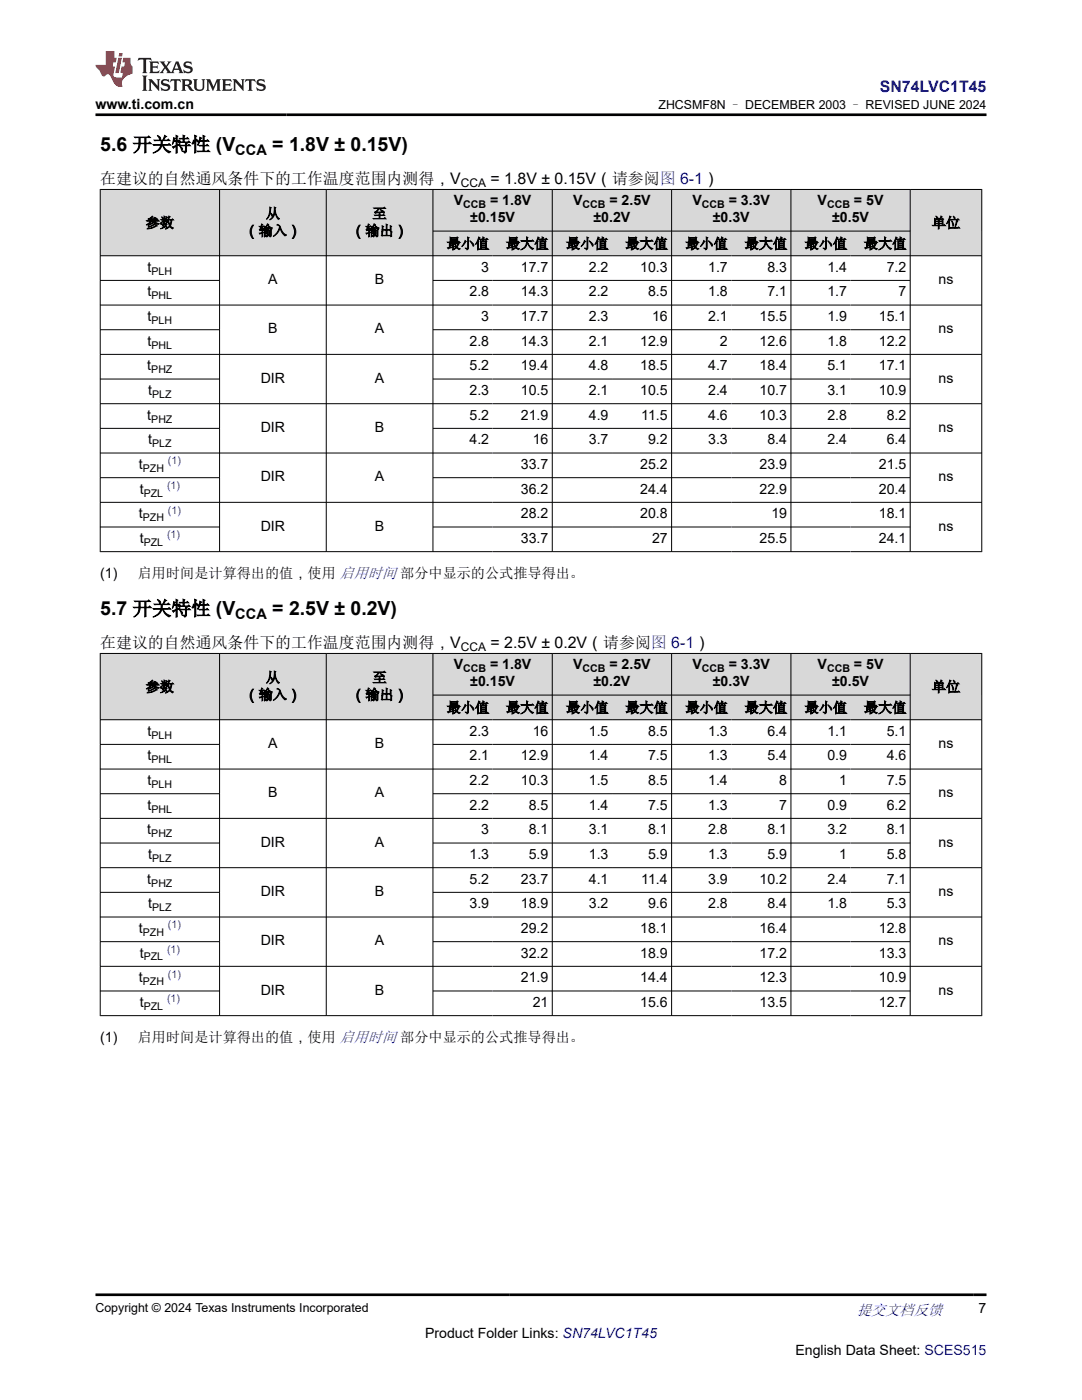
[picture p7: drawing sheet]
<svg xmlns="http://www.w3.org/2000/svg" width="216mm" height="279mm" viewBox="0 0 216 279" stroke-linecap="round" stroke-linejoin="round" font-family="sans-serif">
<g fill="#d8d8d8">
<path d="M20 37.8h175.9v8.3h-175.9z" fill-rule="evenodd"/>
<path d="M20.1 37.9h23.7v13.1h-23.7z" fill-rule="evenodd"/>
<path d="M43.9 37.9h21.1v13.1h-21.1z" fill-rule="evenodd"/>
<path d="M65.2 37.9h21.1v13.1h-21.1z" fill-rule="evenodd"/>
<path d="M86.5 37.9h23.6v8.2h-23.6z" fill-rule="evenodd"/>
<path d="M110.3 37.9h23.6v8.2h-23.6z" fill-rule="evenodd"/>
<path d="M134.1 37.9h23.7v8.2h-23.7z" fill-rule="evenodd"/>
<path d="M157.9 37.9h23.7v8.2h-23.7z" fill-rule="evenodd"/>
<path d="M181.7 37.9h14.1v13.1h-14.1z" fill-rule="evenodd"/>
<path d="M86.5 46.2h11.8v4.8h-11.8z" fill-rule="evenodd"/>
<path d="M98.3 46.2h11.8v4.8h-11.8z" fill-rule="evenodd"/>
<path d="M110.3 46.2h11.8v4.8h-11.8z" fill-rule="evenodd"/>
<path d="M122.1 46.2h11.8v4.8h-11.8z" fill-rule="evenodd"/>
<path d="M134.1 46.2h11.8v4.8h-11.8z" fill-rule="evenodd"/>
<path d="M145.9 46.2h11.9v4.8h-11.9z" fill-rule="evenodd"/>
<path d="M157.9 46.2h11.8v4.8h-11.8z" fill-rule="evenodd"/>
<path d="M169.7 46.2h11.9v4.8h-11.9z" fill-rule="evenodd"/>
</g>
<g fill="none" stroke="#000" stroke-width=".2">
<path d="M19.9 37.8h176.1M20 37.7v72.5M43.8 37.7v72.5M65.1 37.7v72.5M86.4 37.7v72.5M110.2 37.7v72.5M134 37.7v72.5M157.8 37.7v72.5M181.6 37.7v72.5M195.9 37.7v72.5M19.9 51h176.1M19.9 56h24"/>
<path d="M86.4 46.1h95.3M86.4 56h95.3M19.9 65.8h24M19.9 75.6h24M86.4 65.8h95.3M86.4 75.6h95.3M196 60.9h-176.1M196 70.7h-176.1M19.9 85.5h24M19.9 95.3h24M86.4 85.5h95.3M86.4 95.3h95.3"/>
<path d="M196 80.6h-176.1M196 90.4h-176.1M19.9 100.3h176.1M19.9 105.2h24M86.4 105.2h95.3M196 110.1h-176.1"/>
</g>
<g fill="#d8d8d8">
<path d="M20 130.4h175.9v8.3h-175.9z" fill-rule="evenodd"/>
<path d="M20.1 130.5h23.7v13.1h-23.7z" fill-rule="evenodd"/>
<path d="M43.9 130.5h21.1v13.1h-21.1z" fill-rule="evenodd"/>
<path d="M65.2 130.5h21.1v13.1h-21.1z" fill-rule="evenodd"/>
<path d="M86.5 130.5h23.6v8.2h-23.6z" fill-rule="evenodd"/>
<path d="M110.3 130.5h23.6v8.2h-23.6z" fill-rule="evenodd"/>
<path d="M134.1 130.5h23.7v8.2h-23.7z" fill-rule="evenodd"/>
<path d="M157.9 130.5h23.7v8.2h-23.7z" fill-rule="evenodd"/>
<path d="M181.7 130.5h14.1v13.1h-14.1z" fill-rule="evenodd"/>
<path d="M86.5 138.8h11.8v4.8h-11.8z" fill-rule="evenodd"/>
<path d="M98.3 138.8h11.8v4.8h-11.8z" fill-rule="evenodd"/>
<path d="M110.3 138.8h11.8v4.8h-11.8z" fill-rule="evenodd"/>
<path d="M122.1 138.8h11.8v4.8h-11.8z" fill-rule="evenodd"/>
<path d="M134.1 138.8h11.8v4.8h-11.8z" fill-rule="evenodd"/>
<path d="M145.9 138.8h11.9v4.8h-11.9z" fill-rule="evenodd"/>
<path d="M157.9 138.8h11.8v4.8h-11.8z" fill-rule="evenodd"/>
<path d="M169.7 138.8h11.9v4.8h-11.9z" fill-rule="evenodd"/>
</g>
<g fill="none" stroke="#000" stroke-width=".2">
<path d="M19.9 130.4h176.1M20 130.3v72.5M43.8 130.3v72.5M65.1 130.3v72.5M86.4 130.3v72.5M86.4 138.7h95.3M110.2 130.3v72.5M134 130.3v72.5M157.8 130.3v72.5M181.6 130.3v72.5M195.9 130.3v72.5M19.9 143.6h176.1"/>
<path d="M19.9 148.6h24M19.9 158.4h24M86.4 148.6h95.3M86.4 158.4h95.3M196 153.5h-176.1M19.9 163.3h176.1M19.9 168.2h24M19.9 173.2h176.1M19.9 178.1h24M86.4 168.2h95.3M86.4 178.1h95.3M19.9 187.9h24"/>
<path d="M19.9 192.9h176.1M19.9 197.8h24M86.4 187.9h95.3M86.4 197.8h95.3M196 183h-176.1M19.9 202.7h176.1"/>
</g>
<path d="M27.7 11.6l-.2 .5 .5-.2h.6v.1v2.2l-.2 .4h1l-.2-.4v-2.2v-.1h.5l.5 .2-.1-.5zM29.8 12.3l.2 .4v1.5l-.2 .4h1.9l.1-.6a1.08 1.08 0 0 1-1.3 .2v-.7h.6l.4 .2v-.7l-.4 .2h-.6v-.5l.2-.2a1 1 0 0 1 1 .3l-.1-.5zM31.8 12.3l1 1.1-1 1.2h.9l-.2-.2 .4-.8 .5 .8-.2 .2h1.6l-.2-.2 .1-.5h1l.1 .5-.1 .2h.9l-.2-.3-.8-2h-.5l-1 2.2-.8-1.1 .9-1.1h-.8l.2 .2-.5 .6-.3-.6 .1-.2zM35.2 12.7l.4 1h-.8zM36.8 12.4a.65 .65 0 0 0-.2 .7 .65 .65 0 0 0 .6 .5l.7 .1 .1 .3a.79 .79 0 0 1-.7 .4 .79 .79 0 0 1-.7-.5l.1 .7 .2-.1a.93 .93 0 0 0 1.1 .1 .93 .93 0 0 0 .4-1 1.46 1.46 0 0 0-1.2-.6l-.1-.3a1.09 1.09 0 0 1 1.2 .2l-.2-.6-.1 .1-.6-.2zM28.4 15.1l.2 .4v2.2l-.2 .4h1l-.2-.4v-2.2l.2-.4zM29.6 15.8l.2 .4v1.5l-.2 .4h.8l-.3-.4v-1.3l1.7 1.8v-2l.2-.4h-.8l.2 .2 .1 1.1-1.2-1.3zM32.3 15.9a.65 .65 0 0 0-.2 .8 .65 .65 0 0 0 .7 .4l.6 .2 .1 .2a.79 .79 0 0 1-.7 .4 .79 .79 0 0 1-.7-.5l.1 .7 .2-.1a.93 .93 0 0 0 1.1 .1 .93 .93 0 0 0 .4-.9 1.46 1.46 0 0 0-1.2-.6l-.1-.4a1.09 1.09 0 0 1 1.2 .2l-.2-.6-.1 .1-.6-.1zM34.1 15.8l-.1 .6a.63 .63 0 0 1 .7-.3l.1 1.6-.3 .4h1l-.2-.4v-1.6a.66 .66 0 0 1 .8 .3l-.1-.6zM36.2 15.8l.2 .4v1.5l-.2 .4h.9l-.2-.2v-.7h.5l.1 .2a.79 .79 0 0 0 1.2 .6l-1-.9a.61 .61 0 0 0 .6-.6 .61 .61 0 0 0-.5-.7zM36.9 16.1h.2a.47 .47 0 0 1 .5 .1 .47 .47 0 0 1 .1 .5l-.2 .1-.6 .1zM38.5 15.8l.2 .2a2.27 2.27 0 0 0 .4 2 1.04 1.04 0 0 0 1.7-.7v-1.3l.2-.2h-.8l.2 .4v1.1a.6 .6 0 0 1-.6 .6 .6 .6 0 0 1-.6-.6v-1.1l.3-.4zM41.1 15.8l.2 .4v1.5l-.2 .4h.7l-.2-.4v-1.4l.9 1.9 .8-1.9v1.4l-.2 .4h1l-.3-.4v-1.5l.3-.4h-.8l-.7 1.5-.7-1.5zM44.3 15.8l.2 .4v1.5l-.2 .4h1.9l.1-.6a1.09 1.09 0 0 1-1.3 .2v-.7h.6l.4 .2v-.6l-.4 .2h-.6v-.6l.2-.1a1.01 1.01 0 0 1 1 .3l-.1-.6zM46.4 15.8l.3 .4v1.5l-.3 .4h.8l-.2-.4v-1.3l1.6 1.8v-2l.2-.4h-.7l.2 .2v1.1l-1.2-1.3zM49 15.8l-.1 .6a.63 .63 0 0 1 .8-.3v1.6l-.3 .4h1l-.2-.4v-1.6a.66 .66 0 0 1 .8 .3l-.1-.6zM51.4 15.9a.65 .65 0 0 0-.2 .8 .65 .65 0 0 0 .6 .4l.6 .2 .2 .2a.79 .79 0 0 1-.8 .4 .79 .79 0 0 1-.6-.5l.1 .7 .2-.1a.93 .93 0 0 0 1 .1 .93 .93 0 0 0 .5-.9 1.46 1.46 0 0 0-1.3-.6l-.1-.4a1.09 1.09 0 0 1 1.3 .2l-.2-.6-.2 .1-.5-.1z" fill="#231f20"/>
<path d="M21.1 10.2v2.8h-2.1l.1 .3 .9 1a.95 .95 0 0 0 .9 .9 .59 .59 0 0 1 .6-.4 .59 .59 0 0 1 .5 .4l.4 .7a1.59 1.59 0 0 0 2.1 1.4 1.61 1.61 0 0 1 1-2.3l1-.3-.1-1.5a1.59 1.59 0 0 1-.4-1.7h-1.4l-.2 .9h.5l-.1 .9h-.5l-.2 1v.2l.4 .1-.2 .9h-.6a.73 .73 0 0 1-1.1-.7l.3-1.5h-.5l.2-.9h.5l.2-.9h-.5v-1.3zM23.6 11.5l-.6 3.1h.7l.6-3.1zM23.8 10.6l-.1 .6h.7l.1-.6z" fill="#ed1c24"/>
<path d="M19 22.9h177.8M19 258.4h177.8" fill="none" stroke="#000" stroke-width=".53"/>
<g font-size="3.9">
<text x="20" y="30.2">5.6 开关特性 (V</text>
<text x="54.3" y="30.2">= 1.8V ± 0.15V)</text>
<text x="20" y="122.8">5.7 开关特性 (V</text>
<text x="54.3" y="122.8">= 2.5V ± 0.2V)</text>
</g>
<text font-size="3.2" fill="#00f" x="175.6" y="18.3">SN74LVC1T45</text>
<g font-size="3.2">
<text x="20" y="36.7">在建议的自然通风条件下的工作温度范围内测得，V</text>
<text x="97.9" y="36.7">= 1.8V ± 0.15V（请参阅图 6-1）</text>
<text x="20" y="129.3">在建议的自然通风条件下的工作温度范围内测得，V</text>
<text x="97.9" y="129.3">= 2.5V ± 0.2V（请参阅图 6-1）</text>
</g>
<text font-size="3" fill="#00f" x="171" y="262.4">提交文档反馈</text>
<g font-size="2.9">
<text x="47" y="31">CCA</text>
<text x="47" y="123.6">CCA</text>
</g>
<g font-size="2.8">
<text x="19" y="21.7">www.ti.com.cn</text>
<text x="90.5" y="41">V</text>
<text x="97.8" y="41">= 1.8V</text>
<text x="114.4" y="41">V</text>
<text x="121.6" y="41">= 2.5V</text>
<text x="138.2" y="41">V</text>
<text x="145.4" y="41">= 3.3V</text>
<text x="163.2" y="41">V</text>
<text x="170.4" y="41">= 5V</text>
<text x="29.1" y="45.4">参数</text>
<text x="48.8" y="47">（输入）</text>
<text x="53" y="43.6">从</text>
<text x="70.1" y="47">（输出）</text>
<text x="74.3" y="43.6">至</text>
<text x="93.8" y="44.4">±0.15V</text>
<text x="118.4" y="44.4">±0.2V</text>
<text x="142.2" y="44.4">±0.3V</text>
<text x="166" y="44.4">±0.5V</text>
<text x="185.9" y="45.4">单位</text>
<text x="89.1" y="49.6">最小值</text>
<text x="101" y="49.6">最大值</text>
<text x="112.9" y="49.6">最小值</text>
<text x="124.8" y="49.6">最大值</text>
<text x="136.8" y="49.6">最小值</text>
<text x="148.6" y="49.6">最大值</text>
<text x="160.6" y="49.6">最小值</text>
<text x="172.4" y="49.6">最大值</text>
<text x="29.5" y="54.2">t</text>
<text x="29.5" y="59.2">t</text>
<text x="53.5" y="56.7">A</text>
<text x="74.8" y="56.7">B</text>
<text x="93.7" y="59.2">2.8</text>
<text x="96" y="54.2">3</text>
<text x="103.9" y="54.2">17.7</text>
<text x="103.9" y="59.2">14.3</text>
<text x="117.5" y="54.2">2.2</text>
<text x="117.5" y="59.2">2.2</text>
<text x="127.8" y="54.2">10.3</text>
<text x="129.3" y="59.2">8.5</text>
<text x="141.3" y="54.2">1.7</text>
<text x="141.3" y="59.2">1.8</text>
<text x="153.1" y="54.2">8.3</text>
<text x="153.1" y="59.2">7.1</text>
<text x="165.1" y="54.2">1.4</text>
<text x="165.1" y="59.2">1.7</text>
<text x="176.9" y="54.2">7.2</text>
<text x="179.3" y="59.2">7</text>
<text x="187.3" y="56.7">ns</text>
<text x="29.5" y="64.1">t</text>
<text x="96" y="64.1">3</text>
<text x="103.9" y="64.1">17.7</text>
<text x="117.5" y="64.1">2.3</text>
<text x="130.1" y="64.1">16</text>
<text x="141.3" y="64.1">2.1</text>
<text x="151.6" y="64.1">15.5</text>
<text x="165.1" y="64.1">1.9</text>
<text x="175.4" y="64.1">15.1</text>
<text x="29.5" y="69">t</text>
<text x="53.5" y="66.5">B</text>
<text x="74.8" y="66.5">A</text>
<text x="93.7" y="69">2.8</text>
<text x="103.9" y="69">14.3</text>
<text x="117.5" y="69">2.1</text>
<text x="127.8" y="69">12.9</text>
<text x="143.7" y="69">2</text>
<text x="151.6" y="69">12.6</text>
<text x="165.1" y="69">1.8</text>
<text x="175.4" y="69">12.2</text>
<text x="187.3" y="66.5">ns</text>
<text x="29.4" y="73.9">t</text>
<text x="52" y="76.4">DIR</text>
<text x="74.8" y="76.4">A</text>
<text x="93.7" y="73.9">5.2</text>
<text x="103.9" y="73.9">19.4</text>
<text x="117.5" y="73.9">4.8</text>
<text x="127.8" y="73.9">18.5</text>
<text x="141.3" y="73.9">4.7</text>
<text x="151.6" y="73.9">18.4</text>
<text x="165.1" y="73.9">5.1</text>
<text x="175.4" y="73.9">17.1</text>
<text x="187.3" y="76.4">ns</text>
<text x="29.4" y="83.8">t</text>
<text x="29.6" y="78.8">t</text>
<text x="93.7" y="78.8">2.3</text>
<text x="93.7" y="83.8">5.2</text>
<text x="103.9" y="78.8">10.5</text>
<text x="103.9" y="83.8">21.9</text>
<text x="117.5" y="78.8">2.1</text>
<text x="117.5" y="83.8">4.9</text>
<text x="127.8" y="78.8">10.5</text>
<text x="128" y="83.8">11.5</text>
<text x="141.3" y="78.8">2.4</text>
<text x="141.3" y="83.8">4.6</text>
<text x="151.6" y="78.8">10.7</text>
<text x="151.6" y="83.8">10.3</text>
<text x="165.1" y="78.8">3.1</text>
<text x="165.1" y="83.8">2.8</text>
<text x="175.4" y="78.8">10.9</text>
<text x="176.9" y="83.8">8.2</text>
<text x="29.6" y="88.7">t</text>
<text x="52" y="86.2">DIR</text>
<text x="74.8" y="86.2">B</text>
<text x="93.7" y="88.7">4.2</text>
<text x="106.3" y="88.7">16</text>
<text x="117.5" y="88.7">3.7</text>
<text x="129.3" y="88.7">9.2</text>
<text x="141.3" y="88.7">3.3</text>
<text x="153.1" y="88.7">8.4</text>
<text x="165.1" y="88.7">2.4</text>
<text x="176.9" y="88.7">6.4</text>
<text x="187.3" y="86.2">ns</text>
<text x="27.7" y="93.6">t</text>
<text x="103.9" y="93.6">33.7</text>
<text x="127.8" y="93.6">25.2</text>
<text x="151.6" y="93.6">23.9</text>
<text x="175.4" y="93.6">21.5</text>
<text x="27.9" y="98.5">t</text>
<text x="52" y="96.1">DIR</text>
<text x="74.8" y="96.1">A</text>
<text x="103.9" y="98.5">36.2</text>
<text x="127.8" y="98.5">24.4</text>
<text x="151.6" y="98.5">22.9</text>
<text x="175.4" y="98.5">20.4</text>
<text x="187.3" y="96.1">ns</text>
<text x="27.7" y="103.4">t</text>
<text x="52" y="105.9">DIR</text>
<text x="74.8" y="105.9">B</text>
<text x="103.9" y="103.4">28.2</text>
<text x="127.8" y="103.4">20.8</text>
<text x="153.9" y="103.4">19</text>
<text x="175.4" y="103.4">18.1</text>
<text x="187.3" y="105.9">ns</text>
<text x="27.9" y="108.4">t</text>
<text x="103.9" y="108.4">33.7</text>
<text x="130.1" y="108.4">27</text>
<text x="151.6" y="108.4">25.5</text>
<text x="175.4" y="108.4">24.1</text>
<text x="20" y="115.4">(1)</text>
<text x="27.5" y="115.4">启用时间是计算得出的值，使用 启用时间 部分中显示的公式推导得出。</text>
<text x="53" y="136.2">从</text>
<text x="74.3" y="136.2">至</text>
<text x="90.5" y="133.6">V</text>
<text x="93.8" y="137">±0.15V</text>
<text x="97.8" y="133.6">= 1.8V</text>
<text x="114.4" y="133.6">V</text>
<text x="118.4" y="137">±0.2V</text>
<text x="121.6" y="133.6">= 2.5V</text>
<text x="138.2" y="133.6">V</text>
<text x="142.2" y="137">±0.3V</text>
<text x="145.4" y="133.6">= 3.3V</text>
<text x="163.2" y="133.6">V</text>
<text x="166" y="137">±0.5V</text>
<text x="170.4" y="133.6">= 5V</text>
<text x="29.1" y="138">参数</text>
<text x="48.8" y="139.6">（输入）</text>
<text x="70.1" y="139.6">（输出）</text>
<text x="89.1" y="142.2">最小值</text>
<text x="101" y="142.2">最大值</text>
<text x="112.9" y="142.2">最小值</text>
<text x="124.8" y="142.2">最大值</text>
<text x="136.8" y="142.2">最小值</text>
<text x="148.6" y="142.2">最大值</text>
<text x="160.6" y="142.2">最小值</text>
<text x="172.4" y="142.2">最大值</text>
<text x="185.9" y="138">单位</text>
<text x="29.5" y="146.8">t</text>
<text x="53.5" y="149.3">A</text>
<text x="74.8" y="149.3">B</text>
<text x="93.7" y="146.8">2.3</text>
<text x="106.3" y="146.8">16</text>
<text x="117.5" y="146.8">1.5</text>
<text x="129.3" y="146.8">8.5</text>
<text x="141.3" y="146.8">1.3</text>
<text x="153.1" y="146.8">6.4</text>
<text x="165.1" y="146.8">1.1</text>
<text x="176.9" y="146.8">5.1</text>
<text x="187.3" y="149.3">ns</text>
<text x="29.5" y="151.8">t</text>
<text x="93.7" y="151.8">2.1</text>
<text x="103.9" y="151.8">12.9</text>
<text x="117.5" y="151.8">1.4</text>
<text x="129.3" y="151.8">7.5</text>
<text x="141.3" y="151.8">1.3</text>
<text x="153.1" y="151.8">5.4</text>
<text x="165.1" y="151.8">0.9</text>
<text x="176.9" y="151.8">4.6</text>
<text x="29.5" y="156.7">t</text>
<text x="29.5" y="161.6">t</text>
<text x="53.5" y="159.1">B</text>
<text x="74.8" y="159.1">A</text>
<text x="93.7" y="156.7">2.2</text>
<text x="93.7" y="161.6">2.2</text>
<text x="103.9" y="156.7">10.3</text>
<text x="105.5" y="161.6">8.5</text>
<text x="117.5" y="156.7">1.5</text>
<text x="117.5" y="161.6">1.4</text>
<text x="129.3" y="156.7">8.5</text>
<text x="129.3" y="161.6">7.5</text>
<text x="141.3" y="156.7">1.4</text>
<text x="141.3" y="161.6">1.3</text>
<text x="155.5" y="156.7">8</text>
<text x="155.5" y="161.6">7</text>
<text x="165.1" y="161.6">0.9</text>
<text x="167.5" y="156.7">1</text>
<text x="176.9" y="156.7">7.5</text>
<text x="176.9" y="161.6">6.2</text>
<text x="187.3" y="159.1">ns</text>
<text x="29.4" y="166.5">t</text>
<text x="96" y="166.5">3</text>
<text x="105.5" y="166.5">8.1</text>
<text x="117.5" y="166.5">3.1</text>
<text x="129.3" y="166.5">8.1</text>
<text x="141.3" y="166.5">2.8</text>
<text x="153.1" y="166.5">8.1</text>
<text x="165.1" y="166.5">3.2</text>
<text x="176.9" y="166.5">8.1</text>
<text x="29.6" y="171.4">t</text>
<text x="52" y="169">DIR</text>
<text x="74.8" y="169">A</text>
<text x="93.7" y="171.4">1.3</text>
<text x="105.5" y="171.4">5.9</text>
<text x="117.5" y="171.4">1.3</text>
<text x="129.3" y="171.4">5.9</text>
<text x="141.3" y="171.4">1.3</text>
<text x="153.1" y="171.4">5.9</text>
<text x="167.5" y="171.4">1</text>
<text x="176.9" y="171.4">5.8</text>
<text x="187.3" y="169">ns</text>
<text x="29.4" y="176.4">t</text>
<text x="52" y="178.8">DIR</text>
<text x="74.8" y="178.8">B</text>
<text x="93.7" y="176.4">5.2</text>
<text x="103.9" y="176.4">23.7</text>
<text x="117.5" y="176.4">4.1</text>
<text x="128" y="176.4">11.4</text>
<text x="141.3" y="176.4">3.9</text>
<text x="151.6" y="176.4">10.2</text>
<text x="165.1" y="176.4">2.4</text>
<text x="176.9" y="176.4">7.1</text>
<text x="187.3" y="178.8">ns</text>
<text x="29.6" y="181.3">t</text>
<text x="93.7" y="181.3">3.9</text>
<text x="103.9" y="181.3">18.9</text>
<text x="117.5" y="181.3">3.2</text>
<text x="129.3" y="181.3">9.6</text>
<text x="141.3" y="181.3">2.8</text>
<text x="153.1" y="181.3">8.4</text>
<text x="165.1" y="181.3">1.8</text>
<text x="176.9" y="181.3">5.3</text>
<text x="27.7" y="186.2">t</text>
<text x="27.9" y="191.1">t</text>
<text x="52" y="188.7">DIR</text>
<text x="74.8" y="188.7">A</text>
<text x="103.9" y="186.2">29.2</text>
<text x="103.9" y="191.1">32.2</text>
<text x="127.8" y="186.2">18.1</text>
<text x="127.8" y="191.1">18.9</text>
<text x="151.6" y="186.2">16.4</text>
<text x="151.6" y="191.1">17.2</text>
<text x="175.4" y="186.2">12.8</text>
<text x="175.4" y="191.1">13.3</text>
<text x="187.3" y="188.7">ns</text>
<text x="27.7" y="196">t</text>
<text x="103.9" y="196">21.9</text>
<text x="127.8" y="196">14.4</text>
<text x="151.6" y="196">12.3</text>
<text x="175.4" y="196">10.9</text>
<text x="27.9" y="201">t</text>
<text x="52" y="198.5">DIR</text>
<text x="74.8" y="198.5">B</text>
<text x="106.3" y="201">21</text>
<text x="127.8" y="201">15.6</text>
<text x="151.6" y="201">13.5</text>
<text x="175.4" y="201">12.7</text>
<text x="187.3" y="198.5">ns</text>
<text x="20" y="208">(1)</text>
<text x="27.5" y="208">启用时间是计算得出的值，使用 启用时间 部分中显示的公式推导得出。</text>
<text x="195.3" y="262.1">7</text>
<text x="84.8" y="266.9">Product Folder Links: SN74LVC1T45</text>
<text x="158.7" y="270.3">English Data Sheet: SCES515</text>
</g>
<g font-size="2.5">
<text x="131.4" y="21.8">ZHCSMF8N – DECEMBER 2003 – REVISED JUNE 2024</text>
<text x="19" y="261.8">Copyright © 2024 Texas Instruments Incorporated</text>
</g>
<g font-size="2.4">
<text x="92" y="37.3">CCA</text>
<text x="92" y="129.9">CCA</text>
</g>
<g font-size="2.1">
<text x="92.4" y="41.6">CCB</text>
<text x="116.2" y="41.6">CCB</text>
<text x="140.1" y="41.6">CCB</text>
<text x="165" y="41.6">CCB</text>
<text x="30.2" y="54.8">PLH</text>
<text x="30.2" y="59.7">PHL</text>
<text x="30.2" y="64.6">PLH</text>
<text x="30.2" y="69.6">PHL</text>
<text x="30.2" y="74.5">PHZ</text>
<text x="30.4" y="79.4">PLZ</text>
<text x="30.2" y="84.3">PHZ</text>
<text x="30.4" y="89.2">PLZ</text>
<text x="28.5" y="94.2">PZH</text>
<text x="28.7" y="99.1">PZL</text>
<text x="28.5" y="104">PZH</text>
<text x="28.7" y="108.9">PZL</text>
<text x="92.4" y="134.2">CCB</text>
<text x="116.2" y="134.2">CCB</text>
<text x="140.1" y="134.2">CCB</text>
<text x="165" y="134.2">CCB</text>
<text x="30.2" y="147.4">PLH</text>
<text x="30.2" y="152.3">PHL</text>
<text x="30.2" y="157.2">PLH</text>
<text x="30.2" y="167.1">PHZ</text>
<text x="30.2" y="162.2">PHL</text>
<text x="30.4" y="172">PLZ</text>
<text x="30.2" y="176.9">PHZ</text>
<text x="30.4" y="181.8">PLZ</text>
<text x="28.5" y="186.8">PZH</text>
<text x="28.7" y="191.7">PZL</text>
<text x="28.5" y="196.6">PZH</text>
<text x="28.7" y="201.5">PZL</text>
</g>
<g font-size="2.1" fill="#00f">
<text x="33.5" y="92.7">(1)</text>
<text x="33.3" y="97.6">(1)</text>
<text x="33.3" y="107.4">(1)</text>
<text x="33.5" y="102.5">(1)</text>
<text x="33.5" y="185.3">(1)</text>
<text x="33.3" y="190.2">(1)</text>
<text x="33.5" y="195.1">(1)</text>
<text x="33.3" y="200">(1)</text>
</g>
</svg>
